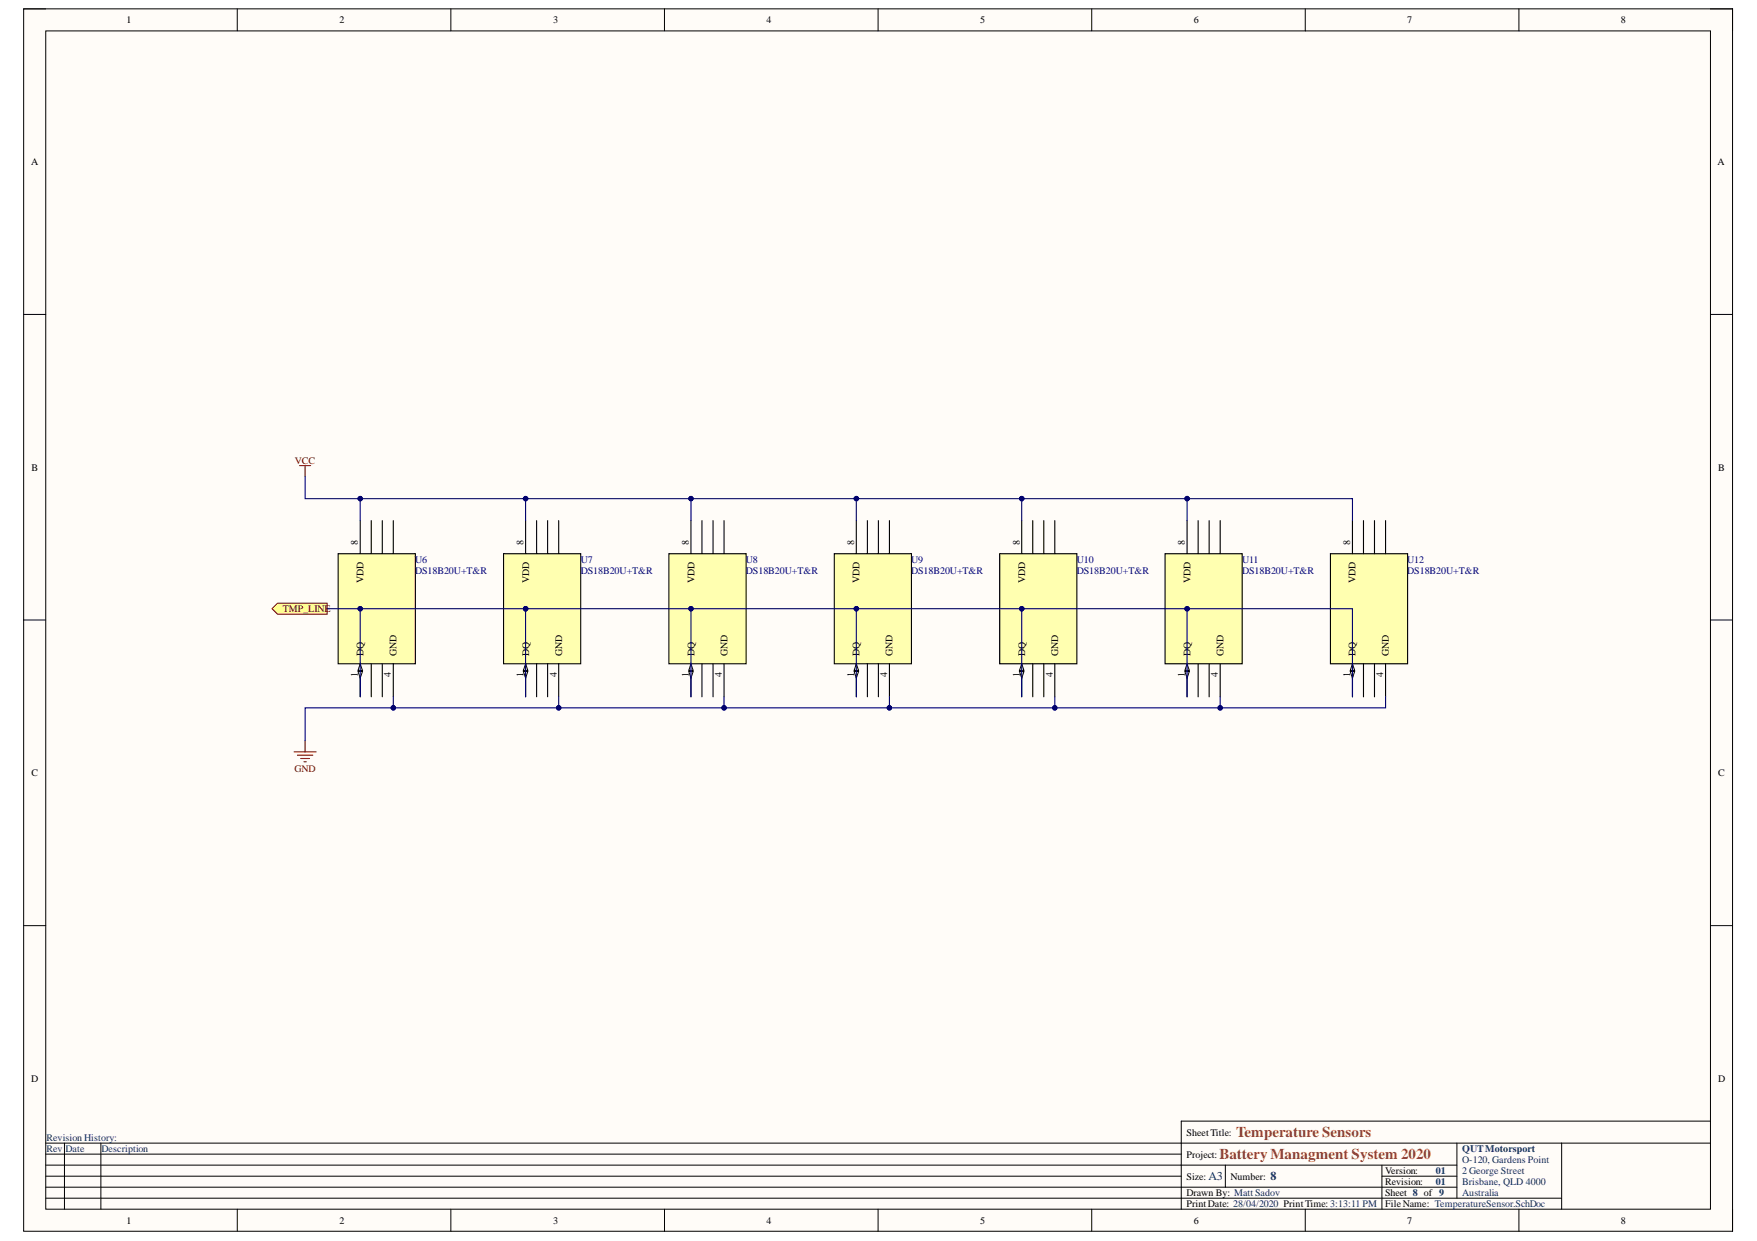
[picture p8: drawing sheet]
<svg xmlns="http://www.w3.org/2000/svg" width="297mm" height="210mm" viewBox="0 0 297 210" stroke-linecap="round" stroke-linejoin="round" font-family="sans-serif">
<path d="M4 1.5h288.9v206.8h-288.9z" fill-rule="evenodd" fill="#fffcf8"/>
<path d="M4 1.5h288.9v206.8h-288.9z" fill="none" stroke="#000" stroke-width=".17"/>
<path d="M7.7 5.2h281.5v199.3h-281.5z" fill-rule="evenodd" fill="#fffcf8"/>
<g fill="none" stroke="#000" stroke-width=".17">
<path d="M4 1.5h3.7M7.7 5.2h281.5v199.3h-281.5zM40.1 1.5v3.7M76.2 1.5v3.7M112.3 1.5v3.7M148.4 1.5v3.7M184.6 1.5v3.7M220.7 1.5v3.7M256.8 1.5v3.7M289.2 1.5h3.7v3.7M4 53.2h3.7M289.2 53.2h3.7"/>
<path d="M4 104.9h3.7M289.2 104.9h3.7M4 156.6h3.7M289.2 156.6h3.7M7.7 193.3h281.5M7.7 197.1h238.6M7.7 195.2h192M7.7 198.9h192M10.9 193.3v11.2M17.1 193.3v11.2M207.2 197.1v3.7M233.6 197.1v7.4"/>
<path d="M233.6 198.9h12.7M246.3 193.3v9.4M264 193.3v11.2M289.2 189.6h-89.5v14.9M7.7 202.7h256.3M7.7 200.8h238.6M40.1 204.5v3.8M76.2 204.5v3.8M112.3 204.5v3.8M148.4 204.5v3.8M184.6 204.5v3.8M220.7 204.5v3.8"/>
<path d="M256.8 204.5v3.8M292.9 204.5v3.8"/>
</g>
<path d="M46 103l.9-1h8.4v1.9h-8.4z" fill-rule="evenodd" fill="#ffff80"/>
<path d="M46 103l.9-1h8.4v1.9h-8.4z" fill="none" stroke="#800000" stroke-width=".17"/>
<path d="M57.2 93.6h13v18.7h-13z" fill-rule="evenodd" fill="#ffffb0"/>
<path d="M57.2 93.6h13v18.7h-13zM60.9 112.3v5.6" fill="none" stroke="#000" stroke-width=".19"/>
<path d="M60.9 112.3l.4 1.1h-.8z" fill="#f8fcff"/>
<path d="M60.9 112.3l.4 1.1h-.8z" fill="none" stroke="#000" stroke-width=".17"/>
<path d="M60.5 113.6h.8l-.4 1.1z" fill="#f8fcff"/>
<path d="M60.5 113.6h.8l-.4 1.1z" fill="none" stroke="#000" stroke-width=".17"/>
<path d="M60.9 88.1v5.5M62.8 88.1v5.5M64.6 88.1v5.5M66.5 88.1v5.5M62.8 112.3v5.6M64.6 112.3v5.6M66.5 112.3v5.6" fill="none" stroke="#000" stroke-width=".19"/>
<path d="M85.1 93.6h13.1v18.7h-13.1z" fill-rule="evenodd" fill="#ffffb0"/>
<path d="M85.1 93.6h13.1v18.7h-13.1zM88.9 112.3v5.6" fill="none" stroke="#000" stroke-width=".19"/>
<path d="M88.9 112.3l.3 1.1h-.7z" fill="#f8fcff"/>
<path d="M88.9 112.3l.3 1.1h-.7z" fill="none" stroke="#000" stroke-width=".17"/>
<path d="M88.5 113.6h.7l-.3 1.1z" fill="#f8fcff"/>
<path d="M88.5 113.6h.7l-.3 1.1z" fill="none" stroke="#000" stroke-width=".17"/>
<path d="M88.9 88.1v5.5M90.7 88.1v5.5M92.6 88.1v5.5M94.5 88.1v5.5M90.7 112.3v5.6M92.6 112.3v5.6M94.5 112.3v5.6" fill="none" stroke="#000" stroke-width=".19"/>
<path d="M141 93.6h13.1v18.7h-13.1z" fill-rule="evenodd" fill="#ffffb0"/>
<path d="M141 93.6h13.1v18.7h-13.1zM144.8 112.3v5.6" fill="none" stroke="#000" stroke-width=".19"/>
<path d="M144.8 112.3l.3 1.1h-.7z" fill="#f8fcff"/>
<path d="M144.8 112.3l.3 1.1h-.7z" fill="none" stroke="#000" stroke-width=".17"/>
<path d="M144.4 113.6h.7l-.3 1.1z" fill="#f8fcff"/>
<path d="M144.4 113.6h.7l-.3 1.1z" fill="none" stroke="#000" stroke-width=".17"/>
<path d="M144.8 88.1v5.5M146.6 88.1v5.5M148.5 88.1v5.5M150.4 88.1v5.5M146.6 112.3v5.6M148.5 112.3v5.6M150.4 112.3v5.6" fill="none" stroke="#000" stroke-width=".19"/>
<path d="M113.1 93.6h13v18.7h-13z" fill-rule="evenodd" fill="#ffffb0"/>
<path d="M113.1 93.6h13v18.7h-13zM116.8 112.3v5.6" fill="none" stroke="#000" stroke-width=".19"/>
<path d="M116.8 112.3l.4 1.1h-.8z" fill="#f8fcff"/>
<path d="M116.8 112.3l.4 1.1h-.8z" fill="none" stroke="#000" stroke-width=".17"/>
<path d="M116.4 113.6h.8l-.4 1.1z" fill="#f8fcff"/>
<path d="M116.4 113.6h.8l-.4 1.1z" fill="none" stroke="#000" stroke-width=".17"/>
<path d="M116.8 88.1v5.5M118.7 88.1v5.5M120.5 88.1v5.5M122.4 88.1v5.5M118.7 112.3v5.6M120.5 112.3v5.6M122.4 112.3v5.6" fill="none" stroke="#000" stroke-width=".19"/>
<path d="M197 93.7h13v18.6h-13z" fill-rule="evenodd" fill="#ffffb0"/>
<path d="M197 93.7h13v18.6h-13zM200.7 112.3v5.6" fill="none" stroke="#000" stroke-width=".19"/>
<path d="M200.7 112.3l.4 1.1h-.8z" fill="#f8fcff"/>
<path d="M200.7 112.3l.4 1.1h-.8z" fill="none" stroke="#000" stroke-width=".17"/>
<path d="M200.3 113.6h.8l-.4 1.1z" fill="#f8fcff"/>
<path d="M200.3 113.6h.8l-.4 1.1z" fill="none" stroke="#000" stroke-width=".17"/>
<path d="M200.7 88.1v5.6M202.6 88.1v5.6M204.4 88.1v5.6M206.3 88.1v5.6M202.6 112.3v5.6M204.4 112.3v5.6M206.3 112.3v5.6" fill="none" stroke="#000" stroke-width=".19"/>
<path d="M169 93.7h13.1v18.6h-13.1z" fill-rule="evenodd" fill="#ffffb0"/>
<path d="M169 93.7h13.1v18.6h-13.1zM172.7 112.3v5.6" fill="none" stroke="#000" stroke-width=".19"/>
<path d="M172.7 112.3l.4 1.1h-.7z" fill="#f8fcff"/>
<path d="M172.7 112.3l.4 1.1h-.7z" fill="none" stroke="#000" stroke-width=".17"/>
<path d="M172.4 113.6h.7l-.4 1.1z" fill="#f8fcff"/>
<path d="M172.4 113.6h.7l-.4 1.1z" fill="none" stroke="#000" stroke-width=".17"/>
<path d="M172.7 88.1v5.5M174.6 88.1v5.6M176.5 88.1v5.6M178.3 88.1v5.6M174.6 112.3v5.6M176.5 112.3v5.6M178.3 112.3v5.6" fill="none" stroke="#000" stroke-width=".19"/>
<path d="M224.9 93.7h13.1v18.6h-13.1z" fill-rule="evenodd" fill="#ffffb0"/>
<path d="M224.9 93.7h13.1v18.6h-13.1zM228.6 112.3v5.6" fill="none" stroke="#000" stroke-width=".19"/>
<path d="M228.6 112.3l.4 1.1h-.7z" fill="#f8fcff"/>
<path d="M228.6 112.3l.4 1.1h-.7z" fill="none" stroke="#000" stroke-width=".17"/>
<path d="M228.3 113.6h.7l-.4 1.1z" fill="#f8fcff"/>
<path d="M228.3 113.6h.7l-.4 1.1z" fill="none" stroke="#000" stroke-width=".17"/>
<path d="M228.6 88.1v5.6M230.5 88.1v5.6M232.4 88.1v5.6M234.2 88.1v5.6M230.5 112.3v5.6M232.4 112.3v5.6M234.2 112.3v5.6" fill="none" stroke="#000" stroke-width=".19"/>
<path d="M50.6 78.7h1.9M51.6 78.7v1.9M49.7 127.2h3.7M50.3 127.7h2.6M50.8 128.3h1.5M51.4 128.8h.4M51.6 125.3v1.9" fill="none" stroke="#800000" stroke-width=".19"/>
<path d="M206.3 117.9v1.8" fill="none" stroke="#000080" stroke-width=".19"/>
<circle cx="206.3" cy="119.7" r=".37" fill="#000080"/>
<circle cx="206.3" cy="119.7" r=".37" fill="none" stroke="#000080" stroke-width=".17"/>
<path d="M234.2 117.9v1.8h-182.6v5.6" fill="none" stroke="#000080" stroke-width=".19"/>
<circle cx="206.3" cy="119.7" r=".37" fill="#000080"/>
<circle cx="206.3" cy="119.7" r=".37" fill="none" stroke="#000080" stroke-width=".17"/>
<circle cx="178.3" cy="119.7" r=".37" fill="#000080"/>
<circle cx="178.3" cy="119.7" r=".37" fill="none" stroke="#000080" stroke-width=".17"/>
<circle cx="150.4" cy="119.7" r=".37" fill="#000080"/>
<circle cx="150.4" cy="119.7" r=".37" fill="none" stroke="#000080" stroke-width=".17"/>
<circle cx="122.4" cy="119.7" r=".37" fill="#000080"/>
<circle cx="122.4" cy="119.7" r=".37" fill="none" stroke="#000080" stroke-width=".17"/>
<circle cx="94.4" cy="119.7" r=".37" fill="#000080"/>
<circle cx="94.4" cy="119.7" r=".37" fill="none" stroke="#000080" stroke-width=".17"/>
<circle cx="66.5" cy="119.7" r=".37" fill="#000080"/>
<circle cx="66.5" cy="119.7" r=".37" fill="none" stroke="#000080" stroke-width=".17"/>
<path d="M51.6 80.6v3.7h177v3.8" fill="none" stroke="#000080" stroke-width=".19"/>
<circle cx="200.7" cy="84.3" r=".37" fill="#000080"/>
<circle cx="200.7" cy="84.3" r=".37" fill="none" stroke="#000080" stroke-width=".17"/>
<circle cx="172.7" cy="84.3" r=".37" fill="#000080"/>
<circle cx="172.7" cy="84.3" r=".38" fill="none" stroke="#000080" stroke-width=".17"/>
<circle cx="144.8" cy="84.3" r=".37" fill="#000080"/>
<circle cx="144.8" cy="84.3" r=".37" fill="none" stroke="#000080" stroke-width=".17"/>
<circle cx="116.8" cy="84.3" r=".37" fill="#000080"/>
<circle cx="116.8" cy="84.3" r=".37" fill="none" stroke="#000080" stroke-width=".17"/>
<circle cx="88.9" cy="84.3" r=".37" fill="#000080"/>
<circle cx="88.9" cy="84.3" r=".37" fill="none" stroke="#000080" stroke-width=".17"/>
<circle cx="60.9" cy="84.3" r=".37" fill="#000080"/>
<circle cx="60.9" cy="84.3" r=".37" fill="none" stroke="#000080" stroke-width=".17"/>
<path d="M55.3 103h33.6" fill="none" stroke="#000080" stroke-width=".19"/>
<circle cx="60.9" cy="103" r=".37" fill="#000080"/>
<circle cx="60.9" cy="103" r=".37" fill="none" stroke="#000080" stroke-width=".17"/>
<circle cx="88.9" cy="103" r=".37" fill="#000080"/>
<circle cx="88.9" cy="103" r=".37" fill="none" stroke="#000080" stroke-width=".17"/>
<path d="M88.9 103h139.7v14.9" fill="none" stroke="#000080" stroke-width=".19"/>
<circle cx="88.9" cy="103" r=".37" fill="#000080"/>
<circle cx="88.9" cy="103" r=".37" fill="none" stroke="#000080" stroke-width=".17"/>
<circle cx="116.8" cy="103" r=".37" fill="#000080"/>
<circle cx="116.8" cy="103" r=".37" fill="none" stroke="#000080" stroke-width=".17"/>
<circle cx="144.8" cy="103" r=".37" fill="#000080"/>
<circle cx="144.8" cy="103" r=".37" fill="none" stroke="#000080" stroke-width=".17"/>
<circle cx="172.7" cy="103" r=".37" fill="#000080"/>
<circle cx="172.7" cy="103" r=".38" fill="none" stroke="#000080" stroke-width=".17"/>
<circle cx="200.7" cy="103" r=".37" fill="#000080"/>
<circle cx="200.7" cy="103" r=".37" fill="none" stroke="#000080" stroke-width=".17"/>
<path d="M60.9 103v14.9" fill="none" stroke="#000080" stroke-width=".19"/>
<circle cx="60.9" cy="103" r=".37" fill="#000080"/>
<circle cx="60.9" cy="103" r=".37" fill="none" stroke="#000080" stroke-width=".17"/>
<path d="M60.9 84.3v3.8" fill="none" stroke="#000080" stroke-width=".19"/>
<circle cx="60.9" cy="84.3" r=".37" fill="#000080"/>
<circle cx="60.9" cy="84.3" r=".37" fill="none" stroke="#000080" stroke-width=".17"/>
<path d="M66.5 117.9v1.8" fill="none" stroke="#000080" stroke-width=".19"/>
<circle cx="66.5" cy="119.7" r=".37" fill="#000080"/>
<circle cx="66.5" cy="119.7" r=".37" fill="none" stroke="#000080" stroke-width=".17"/>
<path d="M88.9 103v14.9" fill="none" stroke="#000080" stroke-width=".19"/>
<circle cx="88.9" cy="103" r=".37" fill="#000080"/>
<circle cx="88.9" cy="103" r=".37" fill="none" stroke="#000080" stroke-width=".17"/>
<path d="M88.9 84.3v3.8" fill="none" stroke="#000080" stroke-width=".19"/>
<circle cx="88.9" cy="84.3" r=".37" fill="#000080"/>
<circle cx="88.9" cy="84.3" r=".37" fill="none" stroke="#000080" stroke-width=".17"/>
<path d="M94.5 117.9v1.8" fill="none" stroke="#000080" stroke-width=".19"/>
<circle cx="94.4" cy="119.7" r=".37" fill="#000080"/>
<circle cx="94.4" cy="119.7" r=".37" fill="none" stroke="#000080" stroke-width=".17"/>
<path d="M116.8 103v14.9" fill="none" stroke="#000080" stroke-width=".19"/>
<circle cx="116.8" cy="103" r=".37" fill="#000080"/>
<circle cx="116.8" cy="103" r=".37" fill="none" stroke="#000080" stroke-width=".17"/>
<path d="M116.8 84.3v3.8" fill="none" stroke="#000080" stroke-width=".19"/>
<circle cx="116.8" cy="84.3" r=".37" fill="#000080"/>
<circle cx="116.8" cy="84.3" r=".37" fill="none" stroke="#000080" stroke-width=".17"/>
<path d="M122.4 117.9v1.8" fill="none" stroke="#000080" stroke-width=".19"/>
<circle cx="122.4" cy="119.7" r=".37" fill="#000080"/>
<circle cx="122.4" cy="119.7" r=".37" fill="none" stroke="#000080" stroke-width=".17"/>
<path d="M144.8 103v14.9" fill="none" stroke="#000080" stroke-width=".19"/>
<circle cx="144.8" cy="103" r=".37" fill="#000080"/>
<circle cx="144.8" cy="103" r=".37" fill="none" stroke="#000080" stroke-width=".17"/>
<path d="M144.8 84.3v3.8" fill="none" stroke="#000080" stroke-width=".19"/>
<circle cx="144.8" cy="84.3" r=".37" fill="#000080"/>
<circle cx="144.8" cy="84.3" r=".37" fill="none" stroke="#000080" stroke-width=".17"/>
<path d="M150.4 117.9v1.8" fill="none" stroke="#000080" stroke-width=".19"/>
<circle cx="150.4" cy="119.7" r=".37" fill="#000080"/>
<circle cx="150.4" cy="119.7" r=".37" fill="none" stroke="#000080" stroke-width=".17"/>
<path d="M172.7 103v14.9" fill="none" stroke="#000080" stroke-width=".19"/>
<circle cx="172.7" cy="103" r=".37" fill="#000080"/>
<circle cx="172.7" cy="103" r=".38" fill="none" stroke="#000080" stroke-width=".17"/>
<path d="M172.7 84.3v3.8" fill="none" stroke="#000080" stroke-width=".19"/>
<circle cx="172.7" cy="84.3" r=".37" fill="#000080"/>
<circle cx="172.7" cy="84.3" r=".38" fill="none" stroke="#000080" stroke-width=".17"/>
<path d="M178.3 117.9v1.8" fill="none" stroke="#000080" stroke-width=".19"/>
<circle cx="178.3" cy="119.7" r=".37" fill="#000080"/>
<circle cx="178.3" cy="119.7" r=".37" fill="none" stroke="#000080" stroke-width=".17"/>
<path d="M200.7 103v14.9" fill="none" stroke="#000080" stroke-width=".19"/>
<circle cx="200.7" cy="103" r=".37" fill="#000080"/>
<circle cx="200.7" cy="103" r=".37" fill="none" stroke="#000080" stroke-width=".17"/>
<path d="M200.7 84.3v3.8" fill="none" stroke="#000080" stroke-width=".19"/>
<circle cx="200.7" cy="84.3" r=".37" fill="#000080"/>
<circle cx="200.7" cy="84.3" r=".37" fill="none" stroke="#000080" stroke-width=".17"/>
<g font-size="2.5" fill="#cc4125">
<text x="206.2" y="196">Battery Managment System 2020</text>
<text x="209" y="192.3">Temperature Sensors</text>
</g>
<g font-size="2" fill="#073763">
<text x="204.3" y="199.6">A3</text>
<text x="214.8" y="199.6">8</text>
</g>
<g font-size="1.7">
<text x="21.4" y="3.9">1</text>
<text x="57.4" y="3.9">2</text>
<text x="93.5" y="3.9">3</text>
<text x="129.6" y="3.9">4</text>
<text x="165.7" y="3.9">5</text>
<text x="201.9" y="3.9">6</text>
<text x="237.9" y="3.9">7</text>
<text x="274" y="3.9">8</text>
<text x="5.2" y="27.9">A</text>
<text x="290.4" y="27.9">A</text>
<text x="5.3" y="79.6">B</text>
<text x="290.5" y="79.6">B</text>
<text x="60.5" y="92.2" transform="rotate(-90 60.5 92.2)">8</text>
<text x="88.5" y="92.2" transform="rotate(-90 88.5 92.2)">8</text>
<text x="116.5" y="92.2" transform="rotate(-90 116.5 92.2)">8</text>
<text x="144.4" y="92.2" transform="rotate(-90 144.4 92.2)">8</text>
<text x="172.4" y="92.2" transform="rotate(-90 172.4 92.2)">8</text>
<text x="200.3" y="92.2" transform="rotate(-90 200.3 92.2)">8</text>
<text x="228.3" y="92.2" transform="rotate(-90 228.3 92.2)">8</text>
<text x="61.4" y="98.5" transform="rotate(-90 61.4 98.5)">VDD</text>
<text x="89.5" y="98.5" transform="rotate(-90 89.5 98.5)">VDD</text>
<text x="117.4" y="98.5" transform="rotate(-90 117.4 98.5)">VDD</text>
<text x="145.3" y="98.5" transform="rotate(-90 145.3 98.5)">VDD</text>
<text x="173.3" y="98.5" transform="rotate(-90 173.3 98.5)">VDD</text>
<text x="201.3" y="98.5" transform="rotate(-90 201.3 98.5)">VDD</text>
<text x="229.2" y="98.5" transform="rotate(-90 229.2 98.5)">VDD</text>
<text x="61.4" y="111" transform="rotate(-90 61.4 111)">DQ</text>
<text x="67" y="111" transform="rotate(-90 67 111)">GND</text>
<text x="89.5" y="111" transform="rotate(-90 89.5 111)">DQ</text>
<text x="95" y="111" transform="rotate(-90 95 111)">GND</text>
<text x="117.4" y="111" transform="rotate(-90 117.4 111)">DQ</text>
<text x="123" y="111" transform="rotate(-90 123 111)">GND</text>
<text x="145.3" y="111" transform="rotate(-90 145.3 111)">DQ</text>
<text x="150.9" y="111" transform="rotate(-90 150.9 111)">GND</text>
<text x="173.3" y="111" transform="rotate(-90 173.3 111)">DQ</text>
<text x="178.9" y="111" transform="rotate(-90 178.9 111)">GND</text>
<text x="201.3" y="111" transform="rotate(-90 201.3 111)">DQ</text>
<text x="206.8" y="111" transform="rotate(-90 206.8 111)">GND</text>
<text x="229.2" y="111" transform="rotate(-90 229.2 111)">DQ</text>
<text x="234.8" y="111" transform="rotate(-90 234.8 111)">GND</text>
<text x="60.5" y="114.4" transform="rotate(-90 60.5 114.4)">1</text>
<text x="66.1" y="114.5" transform="rotate(-90 66.1 114.5)">4</text>
<text x="88.5" y="114.4" transform="rotate(-90 88.5 114.4)">1</text>
<text x="94.1" y="114.5" transform="rotate(-90 94.1 114.5)">4</text>
<text x="116.5" y="114.4" transform="rotate(-90 116.5 114.4)">1</text>
<text x="122" y="114.5" transform="rotate(-90 122 114.5)">4</text>
<text x="144.4" y="114.4" transform="rotate(-90 144.4 114.4)">1</text>
<text x="150" y="114.5" transform="rotate(-90 150 114.5)">4</text>
<text x="172.4" y="114.4" transform="rotate(-90 172.4 114.4)">1</text>
<text x="178" y="114.5" transform="rotate(-90 178 114.5)">4</text>
<text x="200.3" y="114.4" transform="rotate(-90 200.3 114.4)">1</text>
<text x="205.9" y="114.5" transform="rotate(-90 205.9 114.5)">4</text>
<text x="228.3" y="114.4" transform="rotate(-90 228.3 114.4)">1</text>
<text x="233.8" y="114.5" transform="rotate(-90 233.8 114.5)">4</text>
<text x="5.3" y="131.3">C</text>
<text x="290.5" y="131.3">C</text>
<text x="5.2" y="182.9">D</text>
<text x="290.5" y="182.9">D</text>
<text x="200.6" y="195.8">Project:</text>
<text x="200.6" y="192.1">SheetTitle:</text>
<text x="200.6" y="199.5">Size:</text>
<text x="200.6" y="202.3">Drawn By: Matt Sadov</text>
<text x="208" y="199.5">Number:</text>
<text x="234.2" y="200.4">Revision:</text>
<text x="234.2" y="202.3">Sheet 8 of 9</text>
<text x="234.2" y="198.6">Version:</text>
<text x="21.4" y="207">1</text>
<text x="57.4" y="207">2</text>
<text x="93.5" y="207">3</text>
<text x="129.6" y="207">4</text>
<text x="165.7" y="207">5</text>
<text x="200.6" y="204.2">PrintDate: 28/04/2020 PrintTime: 3:13:11 PM</text>
<text x="201.9" y="207">6</text>
<text x="234.2" y="204.2">FileName: TemperatureSensor.SchDoc</text>
<text x="237.9" y="207">7</text>
<text x="274" y="207">8</text>
</g>
<g font-size="1.7" fill="#800000">
<text x="49.8" y="78.4">VCC</text>
<text x="47.8" y="103.5">TMP_LINE</text>
<text x="49.8" y="130.5">GND</text>
</g>
<g font-size="1.7" fill="#000080">
<text x="70.2" y="95.1">U6</text>
<text x="98.2" y="95.1">U7</text>
<text x="126.1" y="95.1">U8</text>
<text x="154" y="95.1">U9</text>
<text x="182" y="95.1">U10</text>
<text x="210" y="95.1">U11</text>
<text x="237.9" y="95.1">U12</text>
<text x="70.2" y="97">DS18B20U+T&amp;R</text>
<text x="98.2" y="97">DS18B20U+T&amp;R</text>
<text x="126.1" y="97">DS18B20U+T&amp;R</text>
<text x="154" y="97">DS18B20U+T&amp;R</text>
<text x="182" y="97">DS18B20U+T&amp;R</text>
<text x="210" y="97">DS18B20U+T&amp;R</text>
<text x="237.9" y="97">DS18B20U+T&amp;R</text>
</g>
<g font-size="1.7" fill="#073763">
<text x="7.9" y="194.9">Rev</text>
<text x="7.9" y="193">Revision History:</text>
<text x="11.1" y="194.9">Date</text>
<text x="17.2" y="194.9">Description</text>
<text x="247.2" y="194.9">QUTMotorsport</text>
<text x="247.2" y="196.7">O-120, Gardens Point</text>
<text x="242.7" y="200.4">01</text>
<text x="242.7" y="198.6">01</text>
<text x="247.2" y="198.6">2 George Street</text>
<text x="247.2" y="200.4">Brisbane, QLD 4000</text>
<text x="247.2" y="202.3">Australia</text>
</g>
</svg>
